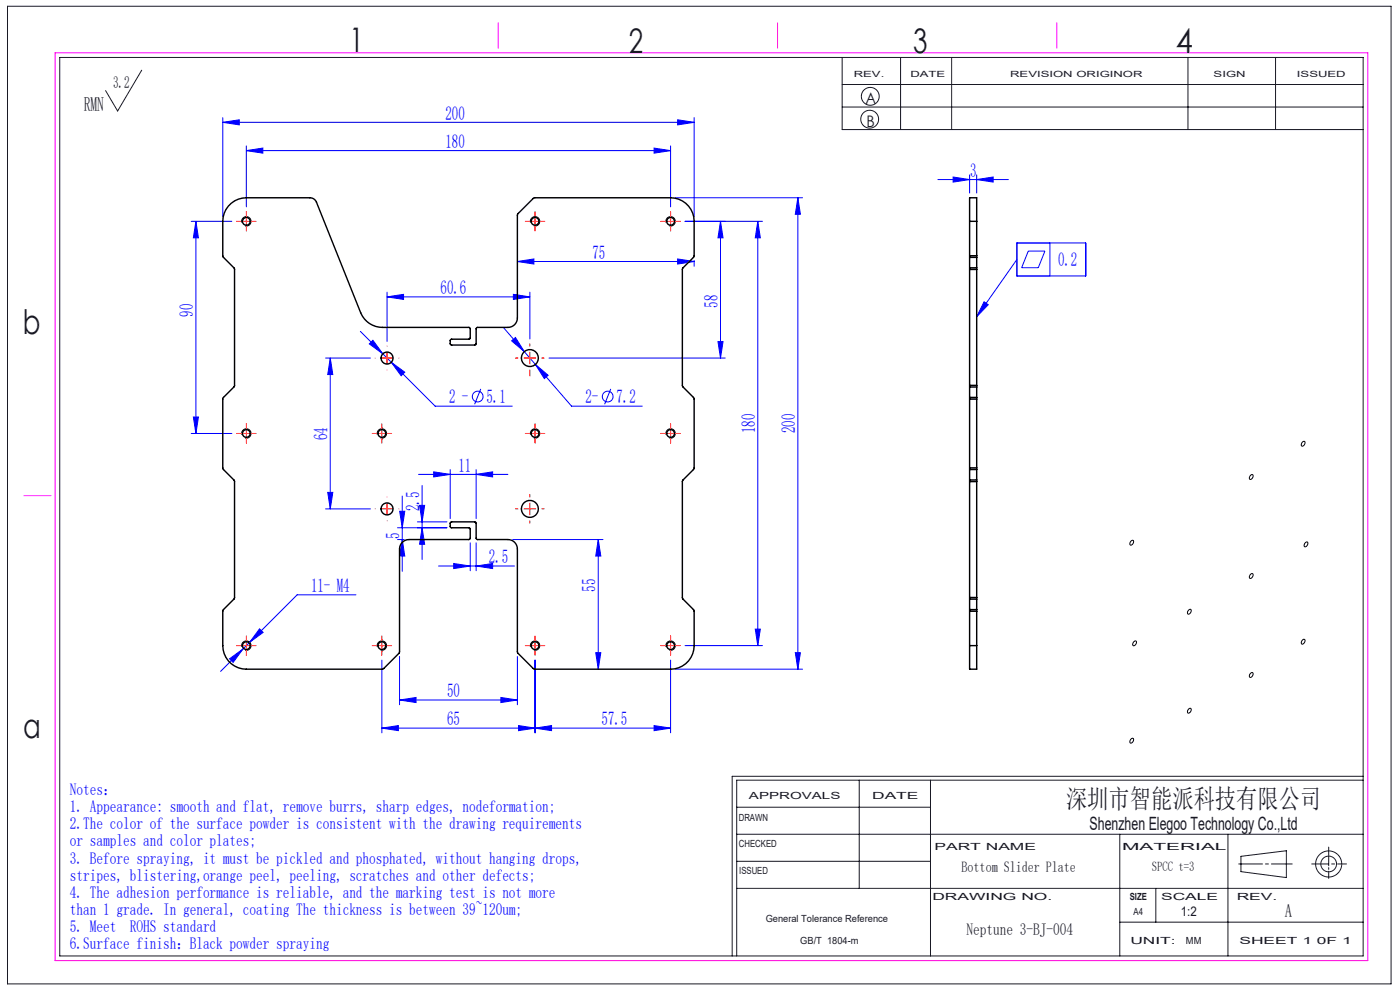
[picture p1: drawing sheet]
<svg xmlns="http://www.w3.org/2000/svg" width="297mm" height="210mm" viewBox="0 0 297 210" stroke-linecap="round" stroke-linejoin="round" font-family="sans-serif">
<g fill="none" stroke="#191924" stroke-width=".21">
<path d="M1.6 1.3h293.5v207.4h-293.5zM12.7 12.2h276.5v190.6h-276.5zM30.1 14.9l-5.1 8.6-2.6-4.3M178.7 12.2v15.3h110.5M178.7 17.9h110.5M191.1 12.2v15.3M201.9 12.2v15.3M252 12.2v15.3M270.6 12.2v15.3M178.7 22.7h110.5M156.3 177h132.9M156.3 171.2h41.1"/>
<path d="M182.3 165.5v22.9M197.4 165.5v37.3M237.6 177v25.8M260.5 177v25.8M281.9 179.7v4M289.2 165.5h-132.9v37.3M289.2 164.7h-133.9v38.1M156.3 188.4h132.9M156.3 182.7h41.1M237.6 195.6h51.6M245.2 188.4v7.2M262.8 183.3h5"/>
<path d="M263.3 181.6l9.6-1.1v5.7l-9.6-1.3zM268.5 183.3h.6M269.7 183.3h4.4M278.3 183.3h3.6M281.9 184v.4M281.9 184.8v1.5M282.5 183.3h.6M283.8 183.3h1.9"/>
<circle cx="184.5" cy="25.3" r="1.89"/>
<circle cx="184.6" cy="20.4" r="1.89"/>
<circle cx="281.9" cy="183.3" r="1.67"/>
<circle cx="281.9" cy="183.3" r="2.77"/>
</g>
<path d="M11.7 11.2h278.5v192.6h-278.5zM105.7 4.8v5.4M165 4.8v5.4M224.2 4.8v5.4M5.1 105.1h5.7" fill="none" stroke="#f0f" stroke-width=".21"/>
<g fill="none" stroke="#00f" stroke-width=".21">
<path d="M47.3 26l3.5-.6v1.1zM47.3 25v21M47.3 26h100M52.3 32l3.5-.6v1.1zM52.3 31v12.9M52.3 32h90M138.8 31.4l3.5 .6-3.5 .5zM142.3 31v12.9M143.8 25.4l3.5 .6-3.5 .5zM147.3 25v21M199 38.1h14.9M202.2 37.6l3.5 .5-3.5 .5z"/>
<path d="M205.7 37.1v3.9M207.2 38.1l3.5-.5v1zM207.2 37.1v3.9M40.6 47h8.6M41.6 47l.5 3.5h-1.1zM41.6 47v45M109.8 55.5l3.5-.6v1.1zM109.8 55.5h37.5M143.3 42h27M143.8 54.9l3.5 .6-3.5 .5zM145.3 47h16.5M147.3 55.2v1.3"/>
<path d="M152.8 47v29M152.8 47l.6 3.5h-1.1zM160.8 47v90M160.8 47l.5 3.5h-1.1zM169.3 42l.5 3.5h-1.1zM169.3 42v100M215.7 55l-8.5 12.2M215.7 51.5h14.6v7h-14.6zM218.1 53.3h3.6l-1.4 3.5h-3.6zM222.7 51.5v7M69.1 76h9.5M70.1 76l.5 3.5h-1.1z"/>
<path d="M70.1 76v32M76.4 70.3l15.9 15.9h16.4M78.4 73l.7-.8 2.1 2.8zM82.1 63l3.5-.6v1.1zM82.1 62v10.4M82.1 63h30.3M83 76.9l2.9 2-.8 .8zM106.8 69.5l14.5 16.7h14.9M108.5 72.3l.8-.7 1.9 3zM108.9 62.4l3.5 .6-3.5 .5zM112.4 62v9.9M113.6 77.3l2.7 2.3-.8 .7z"/>
<path d="M116.5 76h37.3M152.3 72.5h1.1l-.6 3.5zM208.8 64l.8 .6-2.4 2.6zM40.6 92h8.6M41 88.5h1.1l-.5 3.5zM95.5 99.6v10.4M101 99.6v10.4M102 82.5l-1.3 3.3M129.6 82.5l-1.3 3.3M69.1 108h9.5M69.5 104.5h1.1l-.5 3.5zM84.3 114.5h1.5"/>
<path d="M84.3 112h10.5M84.8 108.5h1.1l-.6 3.5zM85.3 105.2v16M85.3 114.5l.6 3.5h-1.1zM88.5 110.7h6.3M88.8 100.6h18.9M89 107.2h1.1l-.6 3.5zM89.5 112l.6 3.5h-1.1zM89.5 103v15.7M92 100.1l3.5 .5-3.5 .6zM96.3 119.5l3.5 .6-3.5 .5zM99.8 115.2v5.9"/>
<path d="M101 100.6l3.5-.5v1.1zM101 115.2v5.9M108.8 114.5h19.1M126.9 114.5v27.5M126.9 114.5l.6 3.5h-1.1zM48.7 139.8l2.9-2.1-2.1 2.8zM55.1 133.4l.7 .7-2.8 2.1zM75.5 126.2h-12.5l-16.2 16.2M84.8 139.2v10.3M93 120.1h16.2M101 120.1l3.5-.6v1.1zM109.8 139.2v10.3"/>
<path d="M126.4 138.5h1.1l-.6 3.5zM145.3 137h16.5M160.2 133.5h1.1l-.5 3.5zM168.7 138.5h1.1l-.5 3.5zM81 154.5l3.5-.6v1.1zM81 140v15.5M81 154.5h61.3M84.8 148.5l3.5-.5v1zM84.8 148.5h25M106.3 148l3.5 .5-3.5 .5zM110 153.9l3.5 .6-3.5 .5zM113.5 154.5l3.5-.6v1.1z"/>
<path d="M113.5 140v15.5M138.8 153.9l3.5 .6-3.5 .5zM142.3 140v15.5M143.3 142h27"/>
<circle cx="101.3" cy="84.1" r="1.14"/>
<circle cx="128.9" cy="84.1" r="1.14"/>
</g>
<g fill="none" stroke="#000" stroke-width=".21">
<path d="M51.3 47.2a1 1 0 0 1 .9-1.2 1 1 0 0 1 1.1 1 1 1 0 0 1-1.3 .9M112.5 47.2a1 1 0 0 1 .9-1.2 1 1 0 0 1 1.1 1 1 1 0 0 1-1.2 .9M141.3 47.2a1 1 0 0 1 .9-1.2 1 1 0 0 1 1.1 1 1 1 0 0 1-1.3 .9M51.3 92.2a1 1 0 0 1 .9-1.2 1 1 0 0 1 1.1 1 1 1 0 0 1-1.3 .9M80 92.2a1 1 0 0 1 .9-1.2 1 1 0 0 1 1.1 1 1 1 0 0 1-1.2 .9M112.5 92.2a1 1 0 0 1 .9-1.2 1 1 0 0 1 1.1 1 1 1 0 0 1-1.2 .9M141.3 92.2a1 1 0 0 1 .9-1.2 1 1 0 0 1 1.1 1 1 1 0 0 1-1.3 .9M276.3 93.8l.2-.2a.49 .49 0 0 1 .4 .6 .49 .49 0 0 1-.5 .4h-.2l-.1-.2zM239.9 114.8l.2-.2a.49 .49 0 0 1 .4 .5 .49 .49 0 0 1-.4 .5h-.2l-.2-.2zM265.3 100.8l.2-.1a.54 .54 0 0 1 .3 .6 .54 .54 0 0 1-.5 .4l-.3-.2zM276.9 115.1l.3-.1a.54 .54 0 0 1 .3 .6 .54 .54 0 0 1-.6 .4l-.2-.2zM51.3 137.2a1 1 0 0 1 .9-1.2 1 1 0 0 1 1.1 1 1 1 0 0 1-1.3 .9"/>
<path d="M80 137.2a1 1 0 0 1 .9-1.2 1 1 0 0 1 1.1 1 1 1 0 0 1-1.2 .9M112.5 137.2a1 1 0 0 1 .9-1.2 1 1 0 0 1 1.1 1 1 1 0 0 1-1.2 .9M141.3 137.2a1 1 0 0 1 .9-1.2 1 1 0 0 1 1.1 1 1 1 0 0 1-1.3 .9M240.6 136.1l.2-.1a.54 .54 0 0 1 .3 .6 .54 .54 0 0 1-.5 .4l-.3-.3zM252.2 129.4l.2-.1a.54 .54 0 0 1 .3 .6 .54 .54 0 0 1-.5 .4l-.3-.3zM265.3 121.8l.2-.1a.54 .54 0 0 1 .3 .6 .54 .54 0 0 1-.5 .4l-.3-.2zM276.3 135.8l.2-.2a.49 .49 0 0 1 .4 .5 .49 .49 0 0 1-.5 .5h-.2l-.1-.2zM239.9 156.8l.2-.2a.49 .49 0 0 1 .4 .5 .49 .49 0 0 1-.4 .5h-.3l-.1-.2zM252.2 150.4l.2-.2a.54 .54 0 0 1 .3 .7 .54 .54 0 0 1-.5 .4l-.3-.3zM265.3 142.8l.2-.1a.54 .54 0 0 1 .3 .6 .54 .54 0 0 1-.5 .4l-.3-.2z"/>
</g>
<g fill="none" stroke="#f00" stroke-width=".21" stroke-dasharray="30.5 1.3 1.3 1.3">
<path d="M51 47h-.8M52.3 45.7v-.8M52.3 48.2v.8M53.5 47h.8M112.3 47h-.9M113.5 45.7v-.8M113.5 48.2v.8M114.8 47h.8M141 47h-.8M142.3 45.7v-.8M142.3 48.2v.8M143.5 47h.8"/>
<path d="M79.6 76h.1M82.1 73.5v-.1M82.1 78.5h.1M84.6 76h.1M109.9 76h-.5M112.4 73.5v-.6M112.4 78.5v1.2M114.9 76h.6M51 92h-.8M52.3 90.7v-.8M52.3 93.2v.8M53.5 92h.8"/>
<path d="M79.8 92h-.9M81 90.7v-.8M81 93.2v.8M82.3 92h.8M112.3 92h-.9M113.5 90.7v-.8M113.5 93.2v.8M114.8 92h.8M141 92h-.8M142.3 90.7v-.8M142.3 93.2v.8M143.5 92h.8"/>
<path d="M79.6 108h.1M82.1 105.5v-.1M82.1 110.5h.1M84.6 108h.1M109.9 108h-.5M112.4 105.5v-.6M112.4 110.5v.5M114.9 108h.6M51 137h-.8M52.3 135.7v-.8M52.3 138.2v.8M53.5 137h.8"/>
<path d="M79.8 137h-.9M81 135.7v-.8M81 138.2v.8M82.3 137h.8M112.3 137h-.9M113.5 135.7v-.8M113.5 138.2v.8M114.8 137h.8M141 137h-.8M142.3 135.7v-.8M142.3 138.2v.8M143.5 137h.8"/>
</g>
<g fill="none" stroke="#f00" stroke-width=".21">
<path d="M51 47h2.5M52.3 45.7v2.5M112.3 47h2.5M113.5 45.7v2.5M141 47h2.5M142.3 45.7v2.5M80.9 76h2.5M82.1 74.7v2.5M111.2 76h2.5M112.4 74.7v2.5M51 92h2.5M52.3 90.7v2.5"/>
<path d="M79.8 92h2.5M81 90.7v2.5M112.3 92h2.5M113.5 90.7v2.5M141 92h2.5M142.3 90.7v2.5M80.9 108h2.5M82.1 106.7v2.5M111.2 108h2.5M112.4 106.7v2.5M51 137h2.5M52.3 135.7v2.5"/>
<path d="M79.8 137h2.5M81 135.7v2.5M112.3 137h2.5M113.5 135.7v2.5M141 137h2.5M142.3 135.7v2.5"/>
</g>
<g fill="#00f">
<path d="M208.8 64l.8 .6-2.4 2.6z"/>
<path d="M207.2 38.1l3.5-.5v1zM202.2 37.6l3.5 .5-3.5 .5z"/>
<path d="M79.1 72.2l-.7 .8 2.8 2zM83 76.9l2.1 2.8 .8-.8zM108.5 72.3l2.7 2.3-1.9-3zM113.6 77.3l1.9 3 .8-.7zM48.7 139.8l.8 .7 2.1-2.8zM55.1 133.4l-2.1 2.8 2.8-2.1z"/>
<path d="M109.8 55.5l3.5-.6v1.1zM143.8 54.9l3.5 .6-3.5 .5z"/>
<path d="M52.3 32l3.5-.6v1.1zM138.8 31.4l3.5 .6-3.5 .5zM47.3 26l3.5-.6v1.1zM143.8 25.4l3.5 .6-3.5 .5zM81 154.5l3.5-.6v1.1zM110 153.9l3.5 .6-3.5 .5zM113.5 154.5l3.5-.6v1.1zM138.8 153.9l3.5 .6-3.5 .5zM82.1 63l3.5-.6v1.1zM108.9 62.4l3.5 .6-3.5 .5z"/>
<path d="M96.3 119.5l3.5 .6-3.5 .5zM101 120.1l3.5-.6v1.1zM92 100.1l3.5 .5-3.5 .6zM101 100.6l3.5-.5v1.1z"/>
<path d="M84.8 148.5l3.5-.5v1zM106.3 148l3.5 .5-3.5 .5z"/>
<path d="M160.8 47l.5 3.5h-1.1zM160.2 133.5h1.1l-.5 3.5zM169.3 42l.5 3.5h-1.1zM168.7 138.5h1.1l-.5 3.5zM41.6 47l.5 3.5h-1.1zM41 88.5h1.1l-.5 3.5zM126.9 114.5l.6 3.5h-1.1zM126.4 138.5h1.1l-.6 3.5zM89 107.2h1.1l-.6 3.5zM89.5 112l.6 3.5h-1.1zM84.8 108.5h1.1l-.6 3.5zM85.3 114.5l.6 3.5h-1.1zM70.1 76l.5 3.5h-1.1zM69.5 104.5h1.1l-.5 3.5zM152.8 47l.6 3.5h-1.1zM152.3 72.5h1.1l-.6 3.5z"/>
</g>
<g fill="none" stroke="#000" stroke-width=".3">
<path d="M49 43.1a5 5 0 0 1 3.3-1.1h13.4a1.5 1.5 0 0 1 1.4 .9l9.4 23.4a5 5 0 0 0 4.6 3.2h18.6v2.4l-4 .1-.2 .2v.7l.3 .3h5.1l.1-.3v-3.1l.2-.3h6.6a2 2 0 0 0 2-2v-21.9l.1-.3 3.2-3.2 .4-.1h28.8a5 5 0 0 1 5 5l-.1 7.3-2.3 2.5-.1 .4v24.6l2.3 2.5 .2 .4v14.6l-2.5 2.8v24.6l.1 .4 2.3 2.5 .1 7.4a5 5 0 0 1-5 5h-28.8l-.4-.2-3.2-3.2-.1-.3v-21.8a2 2 0 0 0-2-2l-6.7-.1-.1-.2v-3.3l-.3-.2h-4.9l-.3 .2v.8l.3 .2 3.9 .1 .1 2.2-.3 .2-12.7 .1a2 2 0 0 0-2 2v21.8l-.2 .3-3.2 3.2-.3 .2h-28.8a5 5 0 0 1-5-5v-7.5l2.3-2.4 .2-.4v-24.6l-2.4-2.5-.1-.4v-14.6l2.5-2.8v-24.6l-.2-.4-2.3-2.4v-7.4a5 5 0 0 1 1.7-3.9zM205.7 47v-5h1.5v5M205.7 54.2v.4M205.7 56.8v.4M205.7 47h1.5M205.7 54.2h1.5M205.7 47v7.2M205.7 54.6v2.2M205.7 57.2v24.5M205.7 54.6h1.5M205.7 56.8h1.5M205.7 57.2h1.5"/>
<path d="M207.2 54.2v.4M207.2 56.8v.4M207.2 47v7.2M207.2 54.6v2.2M207.2 57.2v24.5M205.7 84.3v.4M205.7 99.2v.4M205.7 81.7v.4M205.7 82.1v2.2M205.7 84.7v14.5M205.7 99.6v2.2M205.7 84.7h1.5"/>
<path d="M205.7 84.3h1.5M205.7 99.2h1.5M205.7 99.6h1.5M205.7 82.1h1.5M205.7 81.7h1.5M207.2 84.3v.4M207.2 99.2v.4M207.2 81.7v.4M207.2 82.1v2.2M207.2 84.7v14.5M207.2 99.6v2.2M205.7 101.8v.4"/>
<path d="M205.7 102.2v24.5M205.7 101.8h1.5M205.7 102.2h1.5M207.2 101.8v.4M207.2 102.2v24.5M205.7 129.3v.4M205.7 137v5h1.5v-5M205.7 126.7v.4M205.7 127.1v2.2M205.7 129.7v7.3M205.7 129.7h1.5M205.7 129.3h1.5"/>
<path d="M205.7 137h1.5M205.7 127.1h1.5M205.7 126.7h1.5M207.2 129.3v.4M207.2 126.7v.4M207.2 127.1v2.2M207.2 129.7v7.3"/>
<circle cx="52.3" cy="47" r=".82"/>
<circle cx="113.5" cy="47" r=".82"/>
<circle cx="142.3" cy="47" r=".82"/>
<circle cx="82.1" cy="76" r="1.27"/>
<circle cx="112.4" cy="76" r="1.8"/>
<circle cx="52.3" cy="92" r=".82"/>
<circle cx="81" cy="92" r=".82"/>
<circle cx="113.5" cy="92" r=".82"/>
<circle cx="142.3" cy="92" r=".82"/>
<circle cx="82.1" cy="108" r="1.27"/>
<circle cx="112.4" cy="108" r="1.8"/>
<circle cx="52.3" cy="137" r=".82"/>
<circle cx="81" cy="137" r=".82"/>
<circle cx="113.5" cy="137" r=".82"/>
<circle cx="142.3" cy="137" r=".82"/>
</g>
<g font-size="7.2" fill="#191924">
<text x="74.1" y="11">1</text>
<text x="133.4" y="11.2">2</text>
<text x="193.7" y="11.3">3</text>
<text x="249.4" y="11.3">4</text>
<text x="4.8" y="70.9">b</text>
<text x="4.9" y="156.5">a</text>
</g>
<text font-size="5.6" fill="#191924" x="226.2" y="171.5">深圳市智能派科技有限公司</text>
<text font-size="4.2" fill="#191924" x="17.8" y="23.5">RMN</text>
<g font-size="4.1" fill="#00f">
<text x="94.5" y="25.4">200</text>
<text x="94.5" y="31.4">180</text>
<text x="205.8" y="37.5">3</text>
<text x="125.7" y="54.9">75</text>
<text x="224.5" y="56.5">0.2</text>
<text x="93.5" y="62.4">60.6</text>
<text x="152.3" y="65.3" transform="rotate(-90 152.3 65.3)">58</text>
<text x="41" y="67.2" transform="rotate(-90 41 67.2)">90</text>
<text x="95.3" y="85.6">2 -</text>
<text x="103.2" y="85.6">5.1</text>
<text x="124.2" y="85.6">2-</text>
<text x="130.8" y="85.6">7.2</text>
<text x="69.5" y="93.4" transform="rotate(-90 69.5 93.4)">64</text>
<text x="160.2" y="91.9" transform="rotate(-90 160.2 91.9)">180</text>
<text x="168.7" y="91.9" transform="rotate(-90 168.7 91.9)">200</text>
<text x="97.3" y="100.1">11</text>
<text x="89" y="108.4" transform="rotate(-90 89 108.4)">2.5</text>
<text x="84.8" y="114.2" transform="rotate(-90 84.8 114.2)">5</text>
<text x="103.7" y="119.5">2.5</text>
<text x="66" y="125.6">11- M4</text>
<text x="126.3" y="125.5" transform="rotate(-90 126.3 125.5)">55</text>
<text x="94.8" y="147.9">50</text>
<text x="94.8" y="153.9">65</text>
<text x="127.6" y="153.9">57.5</text>
</g>
<g font-size="3.9" fill="#191924">
<text x="231.2" y="176">Shenzhen Elegoo Technology Co.,Ltd</text>
<text x="272.6" y="194.4">A</text>
</g>
<g font-size="3.5" fill="#191924">
<text x="24" y="18.7">3.2</text>
<text x="205" y="198.3">Neptune 3-BJ-004</text>
</g>
<g font-size="3.5" fill="#00f">
<text x="14.8" y="168.7">Notes：</text>
<text x="14.8" y="172.3">1. Appearance: smooth and flat, remove burrs, sharp edges, nodeformation;</text>
<text x="14.8" y="175.9">2.The color of the surface powder is consistent with the drawing requirements</text>
<text x="14.8" y="179.6">or samples and color plates;</text>
<text x="14.8" y="183.2">3. Before spraying, it must be pickled and phosphated, without hanging drops,</text>
<text x="14.8" y="186.8">stripes, blistering,orange peel, peeling, scratches and other defects;</text>
<text x="14.8" y="190.5">4. The adhesion performance is reliable, and the marking test is not more</text>
<text x="14.8" y="194.1">than 1 grade. In general, coating The thickness is between 39~120um;</text>
<text x="14.8" y="197.7">5. Meet</text>
<text x="27.5" y="197.7">ROHS standard</text>
<text x="14.8" y="201.4">6.Surface finish：Black powder spraying</text>
</g>
<g font-size="3.4" fill="#191924">
<text x="183.6" y="22">A</text>
<text x="183.8" y="27">B</text>
</g>
<text font-size="3.2" fill="#191924" x="204" y="185.1">Bottom Slider Plate</text>
<g font-size="2.8" fill="#191924">
<text x="244.3" y="184.8">SPCC t=3</text>
<text x="250.5" y="194.2">1:2</text>
</g>
<g font-size="2.1" fill="#191924">
<text x="158.9" y="169.5">APPROVALS</text>
<text x="185" y="169.5">DATE</text>
<text x="156.7" y="174.2">DRAWN</text>
<text x="156.7" y="179.7">CHECKED</text>
<text x="156.8" y="185.4">ISSUED</text>
<text x="198.2" y="180.4">PART NAME</text>
<text x="238" y="180.4">MATERIAL</text>
<text x="197.8" y="191">DRAWING NO.</text>
<text x="239.7" y="191">SIZE</text>
<text x="246.3" y="191">SCALE</text>
<text x="262.4" y="191">REV.</text>
<text x="162.4" y="195.6">General Tolerance Reference</text>
<text x="240.5" y="194.1">A4</text>
<text x="169.8" y="200.2">GB/T 1804-m</text>
<text x="239.8" y="200.2">UNIT:</text>
<text x="251.6" y="200.2">MM</text>
<text x="262.9" y="200.2">SHEET 1 0F 1</text>
</g>
<g font-size="1.8" fill="#191924">
<text x="181.1" y="16.3">REV.</text>
<text x="193.1" y="16.3">DATE</text>
<text x="214.3" y="16.3">REVISION ORIGINOR</text>
<text x="257.5" y="16.3">SIGN</text>
<text x="275.1" y="16.3">ISSUED</text>
</g>
</svg>
